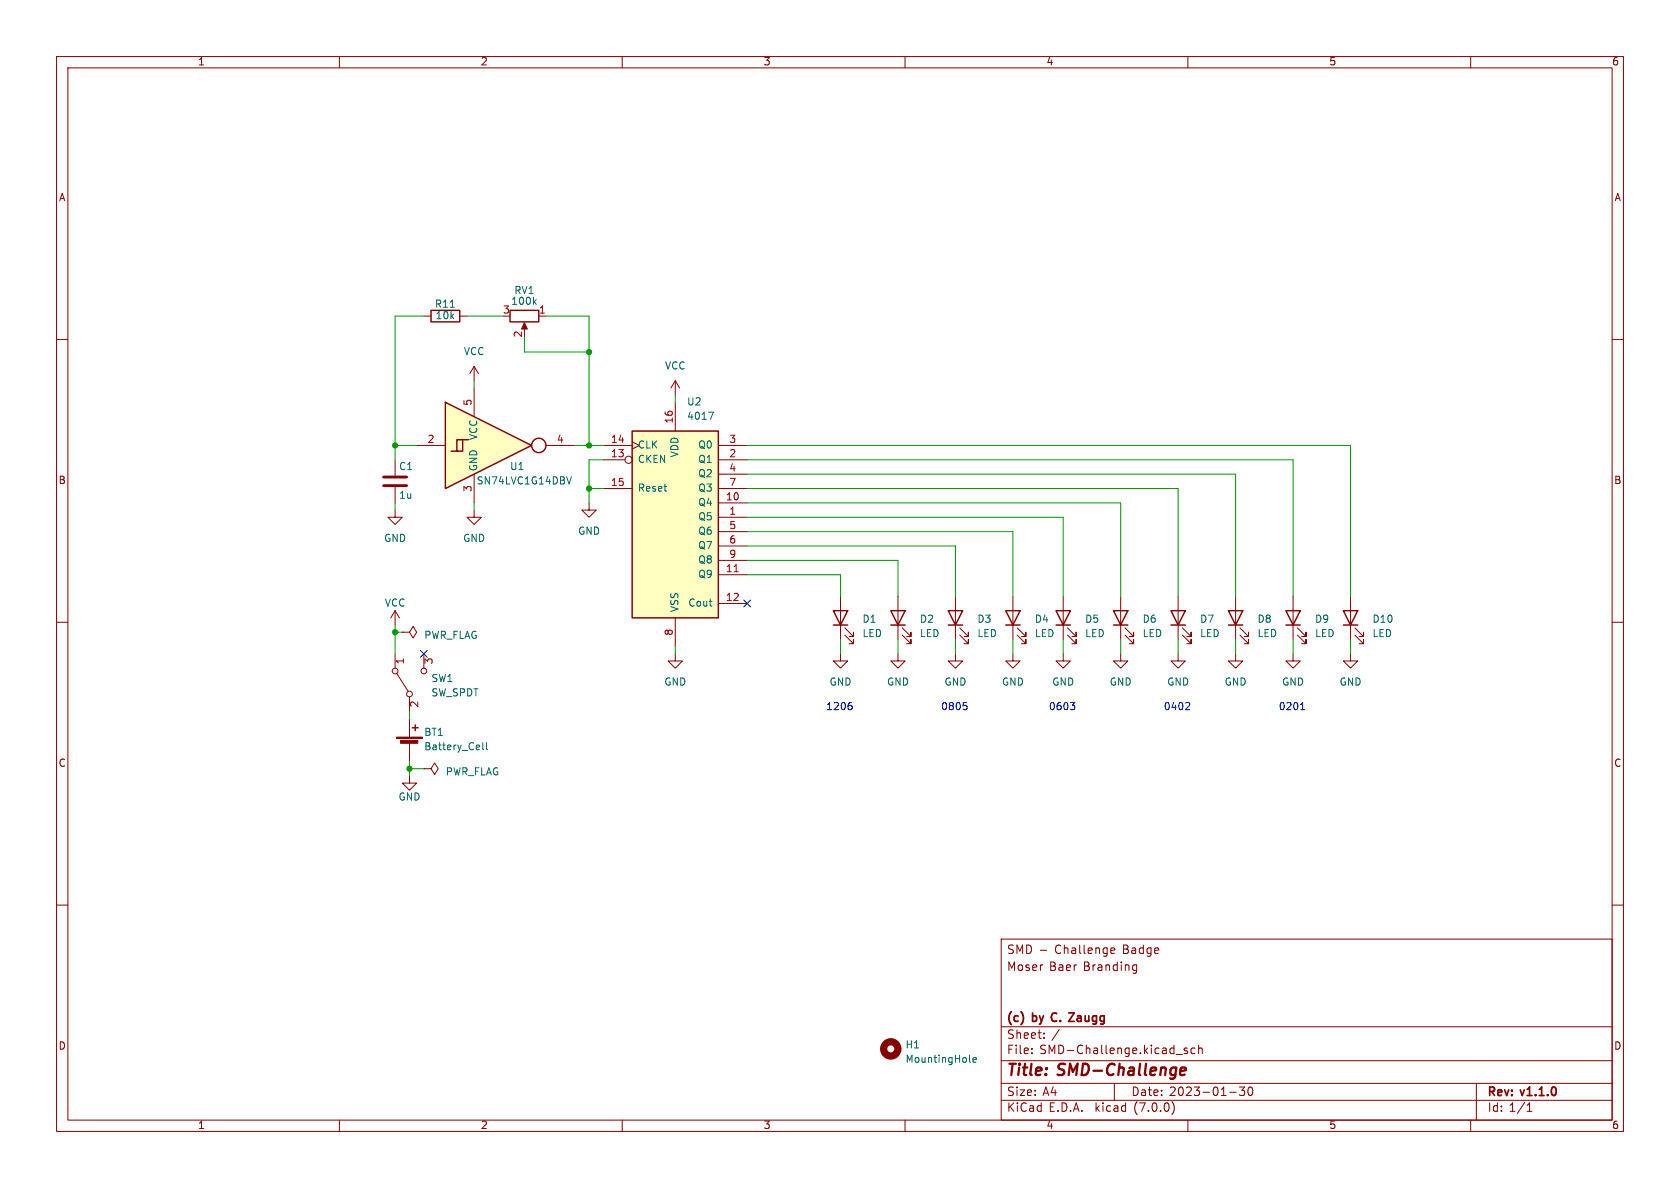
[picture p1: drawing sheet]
<svg xmlns="http://www.w3.org/2000/svg" width="297mm" height="210mm" viewBox="0 0 297 210" stroke-linecap="round" stroke-linejoin="round" font-family="sans-serif">
<g fill="none" stroke="#840000" stroke-width=".18">
<path d="M10 10h277v190h-277zM12 12h273v186h-273zM60 10v2M110 10v2M160 10v2M210 10v2M260 10v2M10 60h2M74.9 55.9h1.3M81.3 55.9h1.2M92.7 57.4v1M95.2 55.9h1.3"/>
<path d="M285 60h2M83.8 64.8l-.7 1.2M83.8 64.8v2.5M83.8 64.8l.8 1.2M119.4 67.3l-.8 1.3M119.4 67.3v2.6M119.4 67.3l.7 1.3M69.8 90.2v1.2h1.3l-1.3 1.3-1.2-1.3h1.2M69.8 81.3v2.8M69.8 86.1v2.8M83.8 90.2v1.2h1.3l-1.3 1.3-1.3-1.3h1.3M104.1 88.9v1.3h1.3l-1.3 1.2-1.2-1.2h1.2"/>
<path d="M10 110h2M69.8 108v2.5M69.8 115.6v2.5M69.8 108l-.7 1.2M69.8 108l.8 1.2M70.1 119l2 3.2M71.1 111.8h1.3l.6-1.1 .7 1.1-.7 1-.6-1M71.1 111.8h.1M74.9 115.6v2.5M119.4 115.6v1.2h1.2l-1.2 1.3-1.3-1.3h1.3M208.3 115.6v1.2h1.2l-1.2 1.3-1.3-1.3h1.3M218.4 115.6v1.2h1.3l-1.3 1.3-1.2-1.3h1.2"/>
<path d="M285 110h2M72.4 137.2v1.2h1.3l-1.3 1.3-1.3-1.3h1.3M72.4 123.2v2.5M72.4 127v3.3M72.4 131.3v3.3M74.9 135.9h1.3l.6-1 .7 1-.7 1-.6-1M74.9 135.9h.1M10 160h2M285 160h2M177 166h108v32h-108zM183.9 168h1.1M196.4 168.5h.6"/>
<path d="M196.4 167.6h.5l.2 .3-.7 .2M200.4 171.5h.5M200.4 170.6h.5M200.9 170.6v1.2l-.1 .2-.4 .1M60 198v2M110 198v2M160 198v2M177 194.5h108M177 191.5h108M177 187.5h108M177 181.5h108M182.4 186.1v.2"/>
<path d="M182.4 185.3v.2M184.6 183.4v.2M184.6 182.6v.2M197 191.5v3M207.2 194.8a1.74 1.74 0 0 1 0 2.2M207.9 186.4h1.1M209.9 185.3h-.4l-.2 .2 .1 .2 .5 .1v.4h-.6M210 198v2M211.3 185.3h-.5l-.3 .2v.5l.2 .2h.6M211.9 185.4l.2-.1h.4v1M211.9 184.8v1.5M217.4 193.1h1.1"/>
<path d="M219.1 192.2h.9l-.5 .5 .5 .2v.6l-.2 .2h-.5l-.2-.2M220.8 192.3l.2-.1a.81 .81 0 0 1 .6 .6 .81 .81 0 0 1-.3 .8l-.2 .1a.81 .81 0 0 1-.3-1.4zM260 198v2M261 191.5v6.5M270 196.5h.8M270 195.4l.4-.4v1.5"/>
<circle cx="69.9" cy="118.6" r=".51"/>
<circle cx="74.9" cy="118.6" r=".51"/>
<circle cx="72.4" cy="122.7" r=".51"/>
</g>
<path d="M208.7 189.4l.9-.2v-.4l-.2-.1-.6 .1-.2 1 .3 .2 .5-.1" fill="none" stroke="#840000" stroke-width=".4"/>
<path d="M178.8 178.8l-.1 .1M180.5 178.8l.1 .1M188.9 179.1h1l-1 1.5h1" fill="none" stroke="#840000" stroke-width=".3"/>
<g fill="#840000" stroke="#840000" stroke-width=".18">
<path d="M92.7 57l.5 1.2h-1z"/>
<path d="M70.1 130.3h4.6v.3h-4.6z"/>
<path d="M70.8 130.9h3.1v.5h-3.1z"/>
</g>
<path d="M76.2 54.9h5.1v2h-5.1zM90.2 54.9h5v2h-5zM72.9 128.7h1M73.4 128.1v1.1" fill="none" stroke="#840000" stroke-width=".25"/>
<path d="M94.4 53.3l.4 .5M94.8 53l-.5 .4M85.3 131.3v1.1l.2 .1M86 131.3v1.1l.2 .1" fill="none" stroke="#006464" stroke-width=".18"/>
<path d="M67.8 85.9h4.1M67.8 84.3h4.1" fill="none" stroke="#840000" stroke-width=".51"/>
<g fill="#ffffc2">
<path d="M81.8 77.7h1z"/>
<path d="M78.7 71.1l15.3 7.6-15.3 7.7z"/>
<path d="M80.8 77.7h1v2.1h-2h1z"/>
</g>
<g fill="none" stroke="#840000" stroke-width=".25">
<path d="M78.7 71.1l15.3 7.6-15.3 7.7zM79.8 79.8h2v-2.1h-1v2.1M81.8 77.7h1M111.8 76.2h15.2v33h-15.2zM147.3 108h2.6l-1.3 2.5zM147.3 110.5h2.6M157.5 108h2.5l-1.3 2.5zM157.5 110.5h2.5M167.6 108h2.6l-1.3 2.5zM167.6 110.5h2.6M177.8 108h2.5l-1.2 2.5zM177.8 110.5h2.5"/>
<path d="M186.7 108h2.5l-1.2 2.5zM186.7 110.5h2.5M196.8 108h2.6l-1.3 2.5zM196.8 110.5h2.6M207 108h2.5l-1.2 2.5zM207 110.5h2.5M217.2 108h2.5l-1.3 2.5zM217.2 110.5h2.5M227.3 108h2.6l-1.3 2.5zM227.3 110.5h2.6M237.5 108h2.5l-1.2 2.5zM237.5 110.5h2.5"/>
<circle cx="95.2" cy="78.7" r="1.27"/>
</g>
<g fill="none" stroke="#840000" stroke-width=".18">
<path d="M73.7 78.7h5M83.8 68.6v5.1M96.5 78.7h5.1M106.7 78.7h5.1M111.8 78.1l1.2 .6-1.2 .7M119.4 71.1v5.1M127 78.7h5.1M83.8 83.8v5.1M106.7 81.3h3.8M106.7 86.4h5.1M127 91.4h5.1M127 88.9h5.1"/>
<path d="M127 81.3h5.1M127 86.4h5.1M127 83.8h5.1M127 94h5.1M127 96.5h5.1M127 99.1h5.1M119.4 109.2v5.1M127 101.6h5.1M127 106.7h5.1M148.6 115.6v1.2h1.3l-1.3 1.3-1.3-1.3h1.3M148.6 105.4v7.6M149.4 112.3l1.5 1.5v-.8v.8h-.8"/>
<path d="M149.4 111l1.5 1.5v-.7v.7h-.8M158.7 115.6v1.2h1.3l-1.3 1.3-1.2-1.3h1.2M158.7 105.4v7.6M159.5 112.3l1.5 1.5v-.8v.8h-.7M159.5 111l1.5 1.5v-.7v.7h-.7M168.9 115.6v1.2h1.3l-1.3 1.3-1.3-1.3h1.3M168.9 105.4v7.6M169.7 112.3l1.5 1.5v-.8v.8h-.8M169.7 111l1.5 1.5v-.7v.7h-.8M179.1 115.6v1.2h1.2l-1.2 1.3-1.3-1.3h1.3M179.1 105.4v7.6M179.8 112.3l1.6 1.5v-.8v.8h-.8"/>
<path d="M179.8 111l1.6 1.5v-.7v.7h-.8M188 115.6v1.2h1.2l-1.2 1.3-1.3-1.3h1.3M188 105.4v7.6M188.7 112.3l1.5 1.5v-.8v.8h-.7M188.7 111l1.5 1.5v-.7v.7h-.7M198.1 115.6v1.2h1.3l-1.3 1.3-1.3-1.3h1.3M198.1 105.4v7.6M198.9 112.3l1.5 1.5v-.8v.8h-.8M198.9 111l1.5 1.5v-.7v.7h-.8M208.3 105.4v7.6M209 112.3l1.6 1.5v-.8v.8h-.8M209 111l1.6 1.5v-.7v.7h-.8"/>
<path d="M218.4 105.4v7.6M219.2 112.3l1.5 1.5v-.8v.8h-.7M219.2 111l1.5 1.5v-.7v.7h-.7M228.6 115.6v1.2h1.3l-1.3 1.3-1.3-1.3h1.3M228.6 105.4v7.6M229.4 112.3l1.5 1.5v-.8v.8h-.8M229.4 111l1.5 1.5v-.7v.7h-.8M238.8 115.6v1.2h1.2l-1.2 1.3-1.3-1.3h1.3M238.8 105.4v7.6M239.5 112.3l1.5 1.5v-.8v.8h-.7M239.5 111l1.5 1.5v-.7v.7h-.7"/>
<circle cx="111.1" cy="81.3" r=".63"/>
</g>
<path d="M125.3 72.9h.8l-.5 1.2M101 84.3l-.4 1.3M171.5 187.7l.1 .1M172 187.4l.6-.2-.1-.2-.3-.1-.2 .2 .1 .6h.4" fill="none" stroke="#006464" stroke-width=".18"/>
<path d="M111.8 76.2h15.2v33h-15.2z" fill="#ffffc2" stroke="#ffffc2" stroke-width=".18"/>
<path d="M129.8 101.1h.7" fill="none" stroke="#a90000" stroke-width=".18"/>
<circle cx="157.5" cy="185.4" r="1.27" fill="none" stroke="#840000" stroke-width="1.3"/>
<path d="M150.5 124.7l.1 .2-.1 .5M170.3 124.2h.6M170.8 124.7l.2 .2-.2 .5M189.2 124.2h.8l-.4 .5M189.9 124.7l.1 .2-.1 .5M210.1 124.2l.2 .2v.3l-.8 .8h.8M229.9 125.5h.8M230.2 124.4l.1-.2v1.3" fill="none" stroke="#0000c2" stroke-width=".18"/>
<g fill="none" stroke="#009600" stroke-width=".18">
<path d="M74.9 55.9h-5.1v25.4M82.5 55.9h6.4M92.7 59.7v2.5h11.4M96.5 55.9h7.6v22.8M69.8 78.7h3.9M83.8 67.3v1.3M101.6 78.7h5.1M119.4 69.9v1.2M132.1 78.7h106.7v26.7M69.8 88.9v1.3M83.8 88.9v1.3M104.1 86.4h2.6"/>
<path d="M106.7 81.3h-2.6v7.6M132.1 91.4h55.9v14M132.1 96.5h36.8v8.9M132.1 99.1h26.6v6.3M132.1 94h47v11.4M132.1 83.8h86.3v21.6M132.1 86.4h76.2v19M132.1 88.9h66v16.5M132.1 81.3h96.5v24.1M69.8 110.5v5.1M69.8 111.8h1.3M119.4 114.3v1.3"/>
<path d="M132.1 101.6h16.5v3.8M148.6 113v2.6M158.7 113v2.6M168.9 113v2.6M179.1 113v2.6M188 113v2.6M198.1 113v2.6M208.3 113v2.6M218.4 113v2.6M228.6 113v2.6M238.8 113v2.6M72.4 125.7v1.3"/>
<path d="M72.4 134.6v2.6M72.4 135.9h2.5"/>
</g>
<path d="M74.3 115l1.2 1.2M75.5 115l-1.2 1.2M131.5 106.1l1.2 1.2M132.7 106.1l-1.2 1.2" fill="none" stroke="#000084" stroke-width=".18"/>
<g fill="#009600" stroke="#009600" stroke-width=".18">
<circle cx="104.1" cy="78.7" r=".46"/>
<circle cx="104.1" cy="62.2" r=".46"/>
<circle cx="72.4" cy="135.9" r=".46"/>
<circle cx="69.8" cy="78.7" r=".46"/>
<circle cx="69.8" cy="111.8" r=".46"/>
<circle cx="104.1" cy="86.4" r=".46"/>
</g>
<g font-size="2.8" fill="#840000">
<text x="178" y="190.8">Title:</text>
<text x="187.1" y="190.8">SMD-Challenge</text>
</g>
<g font-size="2.1" fill="#840000">
<text x="178" y="171.9">Moser</text>
<text x="178" y="168.9">SMD -</text>
<text x="185.5" y="171.9">Baer</text>
<text x="186.5" y="168.9">Challenge</text>
<text x="191.5" y="171.9">Branding</text>
<text x="198.5" y="168.9">Badge</text>
<text x="178" y="183.9">Sheet:</text>
<text x="178" y="181.1">(c)</text>
<text x="182.6" y="181.1">by C.</text>
<text x="185.9" y="183.9">/</text>
<text x="190.1" y="181.1">Zaugg</text>
<text x="178" y="186.6">File:</text>
<text x="183.8" y="186.6">SMD-Challenge.kicad_sch</text>
<text x="178" y="196.8">KiCad</text>
<text x="178" y="194">Size:</text>
<text x="184.3" y="194">A4</text>
<text x="185.4" y="196.8">E.D.A.</text>
<text x="193.7" y="196.8">kicad</text>
<text x="200" y="194">Date:</text>
<text x="200.6" y="196.8">(7.0.0)</text>
<text x="206.7" y="194">2023-01-30</text>
<text x="263" y="194.2">Rev:</text>
<text x="263" y="196.8">Id: 1/1</text>
<text x="269" y="194.2">v1.1.0</text>
</g>
<g font-size="1.8" fill="#840000">
<text x="35" y="11.8">1</text>
<text x="85" y="11.8">2</text>
<text x="135" y="11.8">3</text>
<text x="185" y="11.8">4</text>
<text x="235" y="11.8">5</text>
<text x="285" y="11.8">6</text>
<text x="10.4" y="35.8">A</text>
<text x="285.4" y="35.8">A</text>
<text x="10.3" y="85.8">B</text>
<text x="285.3" y="85.8">B</text>
<text x="10.3" y="135.8">C</text>
<text x="285.3" y="135.8">C</text>
<text x="10.3" y="185.8">D</text>
<text x="285.3" y="185.8">D</text>
<text x="35" y="199.8">1</text>
<text x="85" y="199.8">2</text>
<text x="135" y="199.8">3</text>
<text x="185" y="199.8">4</text>
<text x="235" y="199.8">5</text>
<text x="285" y="199.8">6</text>
</g>
<g font-size="1.8" fill="#006464">
<text x="90.9" y="52.3">RV1</text>
<text x="76.8" y="54.7">R11</text>
<text x="77" y="56.7">10k</text>
<text x="90.3" y="54.2">100k</text>
<text x="81.9" y="63.1">VCC</text>
<text x="117.5" y="65.6">VCC</text>
<text x="121.4" y="71.9">U2</text>
<text x="84.6" y="77.9" transform="rotate(-90 84.6 77.9)">VCC</text>
<text x="121.4" y="74.5">4017</text>
<text x="70.5" y="83.4">C1</text>
<text x="84.6" y="83.3" transform="rotate(-90 84.6 83.3)">GND</text>
<text x="90.1" y="83.4">U1</text>
<text x="112.8" y="82.1">CKEN</text>
<text x="112.8" y="79.6">CLK</text>
<text x="120.2" y="81" transform="rotate(-90 120.2 81)">VDD</text>
<text x="123.3" y="82.1">Q1</text>
<text x="123.3" y="79.6">Q0</text>
<text x="70.5" y="88.5">1u</text>
<text x="84.2" y="85.9">SN74LVC1G14DBV</text>
<text x="112.8" y="87.2">Reset</text>
<text x="123.3" y="89.7">Q4</text>
<text x="123.3" y="84.6">Q2</text>
<text x="123.3" y="87.2">Q3</text>
<text x="102.1" y="94.8">GND</text>
<text x="123.3" y="92.3">Q5</text>
<text x="123.3" y="94.8">Q6</text>
<text x="67.9" y="96.1">GND</text>
<text x="81.8" y="96.1">GND</text>
<text x="123.3" y="97.3">Q7</text>
<text x="123.3" y="99.9">Q8</text>
<text x="68" y="107.5">VCC</text>
<text x="121.6" y="107.5">Cout</text>
<text x="123.3" y="102.4">Q9</text>
<text x="74.9" y="113.2">PWR_FLAG</text>
<text x="120.2" y="108.2" transform="rotate(-90 120.2 108.2)">VSS</text>
<text x="152.4" y="110.4">D1</text>
<text x="152.4" y="112.9">LED</text>
<text x="162.6" y="110.4">D2</text>
<text x="162.6" y="112.9">LED</text>
<text x="172.7" y="110.4">D3</text>
<text x="172.7" y="112.9">LED</text>
<text x="182.9" y="110.4">D4</text>
<text x="182.9" y="112.9">LED</text>
<text x="191.8" y="110.4">D5</text>
<text x="191.8" y="112.9">LED</text>
<text x="201.9" y="110.4">D6</text>
<text x="201.9" y="112.9">LED</text>
<text x="212.1" y="110.4">D7</text>
<text x="212.1" y="112.9">LED</text>
<text x="222.3" y="110.4">D8</text>
<text x="222.3" y="112.9">LED</text>
<text x="232.4" y="110.4">D9</text>
<text x="232.4" y="112.9">LED</text>
<text x="242.6" y="110.4">D10</text>
<text x="242.6" y="112.9">LED</text>
<text x="76.2" y="120.8">SW1</text>
<text x="76.2" y="123.4">SW_SPDT</text>
<text x="117.4" y="121.5">GND</text>
<text x="146.6" y="121.5">GND</text>
<text x="156.8" y="121.5">GND</text>
<text x="166.9" y="121.5">GND</text>
<text x="177.1" y="121.5">GND</text>
<text x="186" y="121.5">GND</text>
<text x="196.1" y="121.5">GND</text>
<text x="206.3" y="121.5">GND</text>
<text x="216.4" y="121.5">GND</text>
<text x="226.6" y="121.5">GND</text>
<text x="236.8" y="121.5">GND</text>
<text x="74.9" y="130.4">BT1</text>
<text x="74.9" y="132.9">Battery_Cell</text>
<text x="78.7" y="137.4">PWR_FLAG</text>
<text x="70.4" y="141.8">GND</text>
<text x="160" y="185.6">H1</text>
<text x="160" y="188.2">MountingHole</text>
</g>
<g font-size="1.8" fill="#a90000">
<text x="88.9" y="55.6">3</text>
<text x="92.5" y="59.7" transform="rotate(-90 92.5 59.7)">2</text>
<text x="95.2" y="55.6">1</text>
<text x="83.6" y="71.8" transform="rotate(-90 83.6 71.8)">5</text>
<text x="119.1" y="74.9" transform="rotate(-90 119.1 74.9)">16</text>
<text x="75.5" y="78.5">2</text>
<text x="98.4" y="78.5">4</text>
<text x="107.9" y="81">13</text>
<text x="107.9" y="78.5">14</text>
<text x="128.9" y="81">2</text>
<text x="128.9" y="78.5">3</text>
<text x="128.9" y="83.6">4</text>
<text x="83.6" y="87" transform="rotate(-90 83.6 87)">3</text>
<text x="107.9" y="86.1">15</text>
<text x="128.3" y="88.6">10</text>
<text x="128.9" y="86.1">7</text>
<text x="128.9" y="91.2">1</text>
<text x="128.9" y="93.7">5</text>
<text x="128.3" y="101.3">11</text>
<text x="128.9" y="96.3">6</text>
<text x="128.9" y="98.8">9</text>
<text x="128.3" y="106.4">12</text>
<text x="119.1" y="112.4" transform="rotate(-90 119.1 112.4)">8</text>
<text x="71.8" y="117.5" transform="rotate(-90 71.8 117.5)">1</text>
<text x="76.8" y="117.5" transform="rotate(-90 76.8 117.5)">3</text>
<text x="74.3" y="125.1" transform="rotate(-90 74.3 125.1)">2</text>
</g>
<g font-size="1.8" fill="#0000c2">
<text x="146" y="125.7">1206</text>
<text x="166.4" y="125.7">0805</text>
<text x="185.4" y="125.7">0603</text>
<text x="205.7" y="125.7">0402</text>
<text x="226.1" y="125.7">0201</text>
</g>
</svg>
